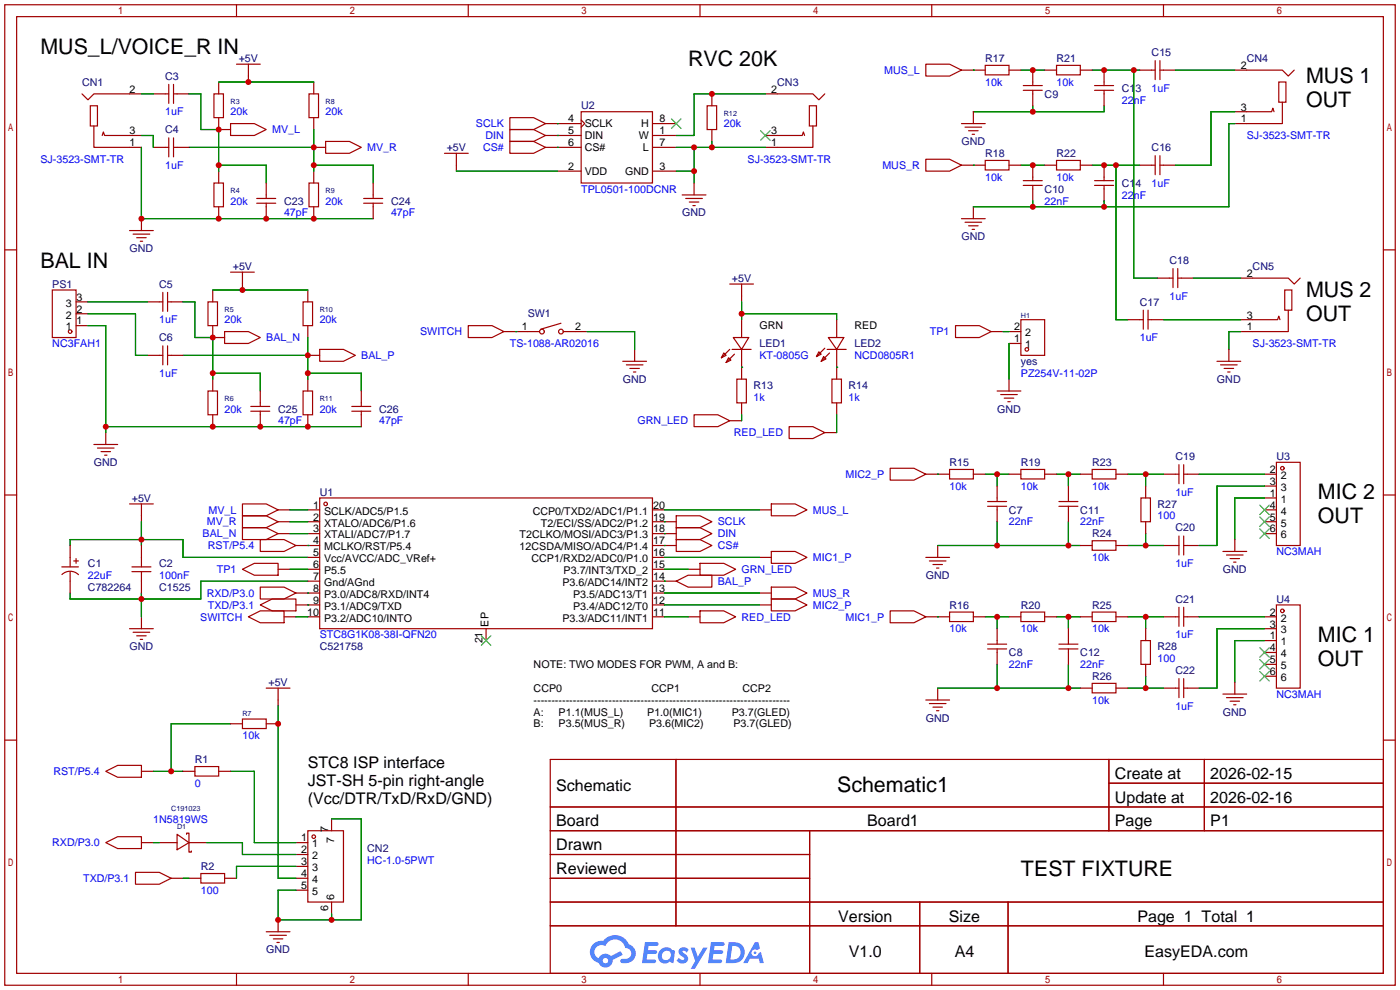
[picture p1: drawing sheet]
<svg xmlns="http://www.w3.org/2000/svg" width="299mm" height="212mm" viewBox="0 0 299 212" stroke-linecap="round" stroke-linejoin="round" font-family="sans-serif">
<g fill="none" stroke="#a10000" stroke-width=".25">
<path d="M1 1h297.2v209.6h-297.2zM3.6 3.6h292.1v204.4h-292.1zM50.5 1v2.6M100.1 1v2.6M149.6 1v2.6M199.1 1v2.6M248.7 1v2.6M1 53.4h2.6M295.7 53.4h2.5M1 105.8h2.6M295.7 105.8h2.5M1 158.2h2.6"/>
<path d="M295.7 158.2h2.5M117.6 162.3h178.1v45.7h-178.1zM117.6 172.5h178.1M117.6 177.5h178.1M144.5 162.3v35.6M173 177.5v30.5M237 162.3v15.2M237 167.4h58.7M257.4 162.3v15.2M117.6 182.6h55.4M117.6 192.8h178.1M117.6 187.7h55.4"/>
<path d="M117.6 197.9h178.1M196.6 192.8v15.2M215.4 192.8v15.2M50.5 208v2.6M100.1 208v2.6M149.6 208v2.6M199.1 208v2.6M248.7 208v2.6"/>
</g>
<g fill="#5487ff">
<path d="M145.3 202.7a1.3 1.3 0 0 1 1.9 .3l-.4 .6a.54 .54 0 0 0-.9-.2l.1 .2a1.34 1.34 0 0 1 .9 1.8 1.47 1.47 0 0 1-2.3-.1l.5-.6 .8 .5a.31 .31 0 0 0 .4-.3 .31 .31 0 0 0-.3-.4 1.12 1.12 0 0 1-.7-1.8z"/>
<path d="M147.6 202.5h.9l.6 2 1.2-2h.9l-2.7 4.6h-.9l1-1.7z"/>
<path d="M137.8 201.4h1.7a1.31 1.31 0 0 1 1.2 .2 .4 .4 0 0 1-.3 .5l-1.8 .1-.1 .9h1.6a.4 .4 0 0 1 .4 .4 .4 .4 0 0 1-.5 .4h-1.6l-.2 1.2h1.4a.46 .46 0 0 1 .5 0 .46 .46 0 0 1 .1 .5l-.4 .2h-2.6z"/>
<path d="M151.9 201.4h1.7a1.32 1.32 0 0 1 1.2 .2 .39 .39 0 0 1-.3 .5l-1.8 .1-.1 .9h1.6a.4 .4 0 0 1 .4 .4 .4 .4 0 0 1-.4 .4h-1.7l-.2 1.2h1.4a.46 .46 0 0 1 .5 0 .46 .46 0 0 1 .1 .5l-.4 .2h-2.6z"/>
<path d="M161.3 201.4h.8l.3 1.3-.6 .4a.75 .75 0 0 0-1.1 .3 .75 .75 0 0 0 .5 1 .75 .75 0 0 0 .9-.7l.5-.2 .6 2.3h-.8l-.3-.9h-1.8l-.5 .9h-1z"/>
<path d="M155.7 201.4l-.6 4.4h1.5a2.27 2.27 0 0 0 2.6-2.2 2.27 2.27 0 0 0-2.7-2.2zM156.5 202.1a1.5 1.5 0 0 1 1.8 1.6 1.5 1.5 0 0 1-1.9 1.4h-.3z"/>
<path d="M141.2 203a1.6 1.6 0 0 0-.3 2.3 1.6 1.6 0 0 0 2.3 .2l.7 .3 .3-2.4-.1-.3-.5-.1a1.58 1.58 0 0 0-2.4 0zM141.8 203.5a.98 .98 0 0 1 1.6 .4 .98 .98 0 0 1-1.1 1.3 .94 .94 0 0 1-.9-.7 .94 .94 0 0 1 .4-1z"/>
<path d="M126.8 201.8a2.37 2.37 0 0 0 1.1 4 1.54 1.54 0 0 0 1.8 1 1.54 1.54 0 0 0 1.2-1.6l2.2-1.1-.5-.8-2 1a1.57 1.57 0 0 0-2.7 .5 1.5 1.5 0 0 1-.7-2.1 1.5 1.5 0 0 1 2.2-.5 2.23 2.23 0 0 1 2.3-1.4 2.23 2.23 0 0 1 2 1.8 1.16 1.16 0 0 1 1.2 1.1 1.16 1.16 0 0 1-1.1 1.2h-.7a.47 .47 0 0 0-.5 .4 .47 .47 0 0 0 .4 .5 2.17 2.17 0 0 0 2.5-.9 2.17 2.17 0 0 0-.3-2.7l-.8-.4a3.2 3.2 0 0 0-5.5-.7l-1.1 .1zM128.8 205.3a.6 .6 0 0 1 1.2 0 .6 .6 0 0 1-1.2 0z"/>
<circle cx="161.4" cy="203.6" r=".28"/>
</g>
<g fill="none" stroke="#a10000" stroke-width=".25">
<path d="M36.1 18v4.1M37.1 18v4.1M46.7 17.5v2.6M50.5 13.7h5.1M53.1 13.7v3.8M67.1 17.5v2.6M197.9 13.7h5l2.6 1.3-2.6 1.3h-5zM205.5 15h5.1M210.6 14h5v2h-5zM215.6 15h2.6M218.7 19.3h4.1M218.7 18.3h4.1"/>
<path d="M220.7 15v3.3M220.7 19.3v3.3M223.3 15h2.5M225.8 14h5.1v2h-5.1zM230.9 15h2.5M233.9 19.3h4.1M233.9 18.3h4.1M236 15v3.3M236 19.3v3.3M243.6 15h3.3M246.9 13v4M247.9 15h3.3"/>
<path d="M247.9 13v4M263.9 15h10.2l1.2 1.3 1.3-1.3M273.3 17.5h1.5v4.3h-1.5zM17.5 20.1l1.3 1.2 1.3-1.2h10.1M19.3 22.6h1.5v4.3h-1.5zM20.1 26.9v4.6h10.1M21.8 29l.3-.8 .3 .8h7.8M32.8 31.5h3.3M32.8 20.1h3.3M36.1 29.5v4M37.1 31.5h3.3M37.1 20.1h3.3"/>
<path d="M37.1 29.5v4M45.7 20.1h2.1v5h-2.1zM45.7 39.1h2.1v5.1h-2.1zM46.7 25.1v2.6h2.6M46.7 36.6v2.5M49.3 26.4h5.1l2.5 1.3-2.5 1.3h-5.1zM56.9 39.1v3.3M66 20.1h2.1v5h-2.1zM66 39.1h2.1v5.1h-2.1zM67.1 31.5h2.5M67.1 25.1v2.6M67.1 36.6v2.5"/>
<path d="M69.6 30.2h5.1l2.5 1.3-2.5 1.3h-5.1zM79.8 39.1v3.3M95 32.8h5.1M97.5 32.8v3.8M109 25.1h5l2.6 1.3-2.6 1.3h-5zM109 27.7h5l2.6 1.3-2.6 1.2h-5zM109 30.2h5l2.6 1.3-2.6 1.3h-5zM116.6 29h7.6M116.6 26.4h7.6M116.6 31.5h7.6M119.1 36.6h5.1M124.2 23.9h15.2v15.2h-15.2z"/>
<path d="M124.2 25.7l.8 .7-.8 .8M139.4 29h5.1M139.4 36.6h5.1M139.4 26.4h5.1M139.4 31.5h5.1M148.3 39.1v2.6M151.1 22.6h2.1v5.1h-2.1zM152.1 20.1v2.5M152.1 27.7v2.5M163.6 29h7.8l.3-.8 .3 .8M163.6 20.1h10.1l1.3 1.2 1.3-1.2M173 22.6h1.5v4.3h-1.5z"/>
<path d="M173.7 26.9v4.6h-10.1M197.9 34h5l2.6 1.3-2.6 1.3h-5zM205.5 26.4h5.1M205.5 35.3h5.1M206.2 27.2h3.6M207 27.9h2M207.8 28.7h.5M208 23.9v2.5M210.6 34.3h5v2h-5zM215.6 35.3h2.6M218.7 39.6h4.1M218.7 38.6h4.1"/>
<path d="M220.7 35.3v3.3M220.7 39.6v3.3M223.3 35.3h2.5M225.8 34.3h5.1v2h-5.1zM230.9 35.3h2.5M233.9 39.6h4.1M233.9 38.6h4.1M236 35.3v3.3M236 39.6v3.3M243.6 35.3h3.3M246.9 33.3v4M247.9 35.3h3.3"/>
<path d="M247.9 33.3v4M263.9 23.9h7.9l.2-.8 .3 .8M274.1 21.8v4.6h-10.2M27.7 49.3h5.1M28.4 50h3.6M29.2 50.8h2M30 51.6h.5M30.2 46.7v2.6M46.7 44.2v2.5M49.3 58.2h5.1M51.8 58.2v3.8M54.9 42.4h4"/>
<path d="M54.9 43.4h4M56.9 43.4v3.3M67.1 44.2v2.5M77.7 42.4h4.1M77.7 43.4h4.1M79.8 43.4v3.3M145.8 41.7h5.1M146.6 42.4h3.5M147.3 43.2h2.1M148.1 43.9h.5M205.5 46.7h5.1M206.2 47.5h3.6"/>
<path d="M207 48.3h2M207.8 49h.5M208 44.2v2.5M247.4 59.4h3.3M250.7 57.4v4.1M251.7 59.4h3.3M251.7 57.4v4.1M265.2 59.4h10.1l1.3 1.3 1.3-1.3M11.2 62h5.1v10.1h-5.1zM16.3 69.6h2.5M16.3 67.1h2.5M16.3 64.5h2.5"/>
<path d="M31.5 64.5h3.3M31.5 75.9h3.3M34.8 62.5v4M34.8 73.9v4.1M35.8 64.5h3.3M35.8 62.5v4M35.8 73.9v4.1M35.8 75.9h3.3M44.4 64.5h2.1v5.1h-2.1zM45.5 62v2.5M45.5 69.6v2.5h2.5M48 70.9h5.1l2.5 1.2-2.5 1.3h-5.1z"/>
<path d="M64.8 64.5h2v5.1h-2zM65.8 62v2.5M65.8 69.6v2.5M65.8 75.9h2.5M68.3 74.7h5.1l2.5 1.2-2.5 1.3h-5.1zM100.1 69.6h5.1l2.5 1.3-2.5 1.2h-5.1zM107.7 70.9h7.6M119.9 69.1l-4.3 1.3M120.4 70.9h5.1M133.1 77.2h5.1M133.9 78h3.5M134.6 78.7h2.1"/>
<path d="M135.4 79.5h.5M135.6 74.7v2.5M154.7 75.4l.5 .5-1 .6zM155.7 76.5l.5 .5-1 .5zM156 74.7l-1.8 1.8M156 60.7h5M156.5 74.7h4M156.7 72.1h3.3l-1.5 2.6zM157 75.7l-1.8 1.8M158.5 60.7v3.8M158.5 68.3v3.8M158.5 74.7v6.3"/>
<path d="M175 75.2l.5 .5-1 .5zM176 76.2l.5 .5-1 .5zM176.3 74.4l-1.8 1.8M176.8 74.7h4M177 72.1h3.3l-1.5 2.6zM177.3 75.4l-1.8 1.8M178.8 68.3v3.8M178.8 74.7v6.3M204.2 69.6h5.1l2.5 1.3-2.5 1.2h-5.1zM211.8 70.9h2.6M215.6 70.9h2.6M215.6 73.4h2.6"/>
<path d="M218.2 68.3h5.1v7.6h-5.1zM241 68.3h3.3M244.3 66.3v4.1M245.4 68.3h3.3M245.4 66.3v4.1M260.1 77.2h5.1M260.9 78h3.5M261.6 78.7h2.1M262.4 79.5h.5M262.6 74.7v2.5M265.2 68.3h7.8l.3-.7 .3 .7M274.6 62h1.5v4.3h-1.5z"/>
<path d="M275.3 66.3v4.6h-10.1M20.1 95h5M20.8 95.8h3.6M21.6 96.5h2M22.4 97.3h.5M22.6 92.5v2.5M44.4 83.6h2.1v5h-2.1zM45.5 81v2.6M45.5 88.6v2.6M53.6 87.9h4.1M53.6 86.9h4.1M55.6 83.6v3.3"/>
<path d="M55.6 87.9v3.3M64.8 83.6h2v5h-2zM65.8 81v2.6M65.8 88.6v2.6M75.2 87.9h4M75.2 86.9h4M77.2 83.6v3.3M77.2 87.9v3.3M148.3 88.6h5.1l2.6 1.3-2.6 1.3h-5.1zM156 89.9h2.5M157.5 81h2v5.1h-2zM158.5 86.1v2.5"/>
<path d="M168.7 91.2h5l2.6 1.3-2.6 1.2h-5zM176.3 92.5h2.5M177.8 81h2v5.1h-2zM178.8 86.1v2.5M213.1 83.6h5.1M213.9 84.3h3.5M214.6 85.1h2.1M215.4 85.9h.5M215.6 81v2.6M252 99.3v4.1M253 99.3v4.1M272.8 98.8h5.1v17.8h-5.1z"/>
<path d="M15 116.6v4.6M15.7 119.9h1.1M16.3 119.4v1M27.7 107.7h5.1M30.2 107.7v3.8M30.2 116.6v4.6M51.8 107.7h5.1l2.5 1.3-2.5 1.2h-5.1zM51.8 110.2h5.1l2.5 1.3-2.5 1.3h-5.1zM51.8 112.8h5.1l2.5 1.2-2.5 1.3h-5.1zM55.6 115.3h5.1l2.5 1.3-2.5 1.3h-5.1zM59.4 109h2.6M59.4 111.5h2.6"/>
<path d="M59.4 114h2.6M63.2 116.6h5.1M65.8 109h2.5M65.8 111.5h2.5M65.8 114h2.5M65.8 119.1h2.5M68.3 106.4h71.1v28h-71.1zM139.4 109h2.6M139.4 111.5h5.1M139.4 114h5.1M139.4 116.6h5.1M139.4 119.1h2.6"/>
<path d="M144.5 110.2h5.1l2.5 1.3-2.5 1.3h-5.1zM144.5 112.8h5.1l2.5 1.2-2.5 1.3h-5.1zM144.5 115.3h5.1l2.5 1.3-2.5 1.3h-5.1zM162.3 109h2.5M162.3 119.1h2.5M164.8 107.7h5.1l2.6 1.3-2.6 1.2h-5.1zM164.8 117.9h5.1l2.6 1.2-2.6 1.3h-5.1zM190.2 100.1h5.1l2.6 1.2-2.6 1.3h-5.1zM197.9 119.1h5M197.9 101.3h5M198.6 119.9h3.6M200.4 116.6v2.5"/>
<path d="M202.9 100.3h5.1v2.1h-5.1zM208 101.3h2.6M211.1 108.2h4M211.1 107.2h4M213.1 103.9v3.3M213.1 108.2v3.3M215.6 101.3h2.6M218.2 100.3h5.1v2.1h-5.1zM223.3 101.3h2.5M226.3 108.2h4.1M226.3 107.2h4.1M228.3 103.9v3.3"/>
<path d="M228.3 108.2v3.3M230.9 116.6h2.5M230.9 101.3h2.5M233.4 100.3h5.1v2.1h-5.1zM233.4 115.6h5.1v2h-5.1zM238.5 116.6h2.5M238.5 101.3h2.5M243.8 106.4h2.1v5.1h-2.1zM244.9 103.9v2.5M244.9 111.5v2.5M248.7 116.6h3.3M248.7 101.3h3.3"/>
<path d="M252 114.6v4M253 116.6h3.3M253 101.3h3.3M253 114.6v4M261.4 117.9h5M262.1 118.6h3.6M262.9 119.4h2M263.9 115.3v2.6M270.3 109h2.5M270.3 111.5h2.5M270.3 114h2.5M270.3 106.4h2.5"/>
<path d="M270.3 101.3h2.5M270.3 103.9h2.5M13.2 121.2h3.6M13.2 122.8a2.54 2.54 0 0 1 3.6 0M15 122.2v4.5M27.7 134.4h5.1M28.2 121.2h4.1M28.2 122.2h4.1M28.4 135.1h3.6M29.2 135.9h2M30 136.7h.5M30.2 122.2v4.5"/>
<path d="M30.2 131.8v2.6M51.8 121.7l2.6-1.3h5v2.5h-5zM53.1 131.8l2.5-1.2h5.1v2.5h-5.1zM55.6 129.3l2.6-1.3h5v2.6h-5zM55.6 125.5h5.1l2.5 1.2-2.5 1.3h-5.1zM59.4 121.7h2.6M60.7 131.8h2.5M63.2 126.7h5.1M63.2 129.3h5.1M65.8 121.7h2.5M65.8 124.2h2.5M65.8 131.8h2.5"/>
<path d="M103.9 134.4v2.5M139.4 121.7h2.6M139.4 124.2h5.1M139.4 126.7h2.6M139.4 129.3h2.6M139.4 131.8h2.6M144.5 124.2l2.6-1.3h5v2.6h-5zM147.1 121.7h2.5M147.1 131.8h2.5M149.6 120.4h5.1l2.5 1.3-2.5 1.2h-5.1zM149.6 130.6h5.1l2.5 1.2-2.5 1.3h-5.1zM162.3 126.7h2.5"/>
<path d="M162.3 129.3h2.5M164.8 128h5.1l2.6 1.3-2.6 1.3h-5.1zM164.8 125.5h5.1l2.6 1.2-2.6 1.3h-5.1zM190.2 130.6h5.1l2.6 1.2-2.6 1.3h-5.1zM197.9 131.8h5M199.4 120.6h2M200.2 121.4h.5M202.9 130.8h5.1v2h-5.1zM208 131.8h2.6M211.1 138.7h4M211.1 137.7h4M213.1 134.4v3.3"/>
<path d="M213.1 138.7v3.3M215.6 131.8h2.6M218.2 130.8h5.1v2h-5.1zM223.3 131.8h2.5M226.3 138.7h4.1M226.3 137.7h4.1M228.3 134.4v3.3M228.3 138.7v3.3M230.9 131.8h2.5M233.4 130.8h5.1v2h-5.1zM238.5 131.8h2.5M243.8 136.9h2.1v5.1h-2.1z"/>
<path d="M244.9 134.4v2.5M248.7 131.8h3.3M252 129.8v4.1M253 131.8h3.3M253 129.8v4.1M263.7 120.1h.5M270.3 134.4h2.5M270.3 131.8h2.5M270.3 136.9h2.5M270.3 139.4h2.5M272.8 129.3h5.1v17.8h-5.1zM49.3 154.7h2.5"/>
<path d="M51.8 153.7h5.1v2h-5.1zM56.9 147.1h5.1M56.9 154.7h2.5M59.4 147.1v3.8M197.9 149.6h5M198.6 150.4h3.6M199.4 151.1h2M200.2 151.9h.5M200.4 147.1v2.5M230.9 147.1h2.5M233.4 146.1h5.1v2h-5.1zM238.5 147.1h2.5"/>
<path d="M244.9 142v2.5M248.7 147.1h3.3M252 145v4.1M253 147.1h3.3M253 145v4.1M261.4 148.3h5M262.1 149.1h3.6M262.9 149.9h2M263.7 150.6h.5M263.9 145.8v2.5M270.3 142h2.5M270.3 144.5h2.5"/>
<path d="M22.6 164.8l2.5-1.2h5.1v2.5h-5.1zM30.2 164.8h2.6M37.8 178.3l2.6 1.8-2.6 1.5zM39.1 164.8h2.6M39.9 178.3v-.2h.5v2M41.7 163.8h5v2.1h-5zM46.7 164.8h2.6M65.8 177.5h7.6v15.3h-7.6zM70.9 175v2.5M22.6 180.1l2.5-1.3h5.1v2.6h-5.1zM29 186.4h5l2.6 1.3-2.6 1.3h-5zM30.2 180.1h2.6"/>
<path d="M34 180.1h3.8M36.6 187.7h2.5M40.4 180.1v2h.5v-.2M40.4 180.1h3.8M40.4 187.7h2.5M42.9 186.7h5.1v2h-5.1zM48 187.7h2.5M56.9 199.1h5.1M57.7 199.9h3.5M59.4 196.6v2.5M63.2 180.1h2.6M63.2 187.7h2.6"/>
<path d="M63.2 182.6h2.6M63.2 185.2h2.6M63.2 190.2h2.6M70.9 192.8v2.5M58.4 200.7h2.1M59.2 201.4h.5"/>
<circle cx="15" cy="70.9" r=".38"/>
<circle cx="115.8" cy="70.9" r=".51"/>
<circle cx="119.9" cy="70.9" r=".51"/>
<circle cx="219.5" cy="74.7" r=".38"/>
<circle cx="69.6" cy="107.7" r=".38"/>
<circle cx="274.1" cy="100.1" r=".38"/>
<circle cx="274.1" cy="130.6" r=".38"/>
<circle cx="67.1" cy="178.8" r=".38"/>
</g>
<g fill="none" stroke="#008700" stroke-width=".25">
<path d="M46.7 17.5h20.4M208 15h.1M218.2 15h5.1M233.4 15h10.2M242.3 15v44.4h5.1M251.2 15h12.7M30.2 31.5v15.2h49.6M30.2 20.1h2.6M30.2 29h2.6v2.5M40.4 20.1h2.5v7.6h3.8v8.9M40.4 31.5h26.7M46.7 35.3h10.2v3.8"/>
<path d="M67.1 35.3h12.7v3.8M67.1 27.7v8.9M97.5 36.6h21.6M119.1 26.4h.1M119.1 29h.1M119.1 31.5h.1M144.5 31.5h19.1M144.5 36.6h3.8M148.3 31.5v7.6M152.1 30.2v1.3M163.6 20.1h-15.3v8.9h-3.8M208 35.3h.1"/>
<path d="M218.2 35.3h5.1M220.7 22.6v1.3M233.4 35.3h10.2M236 22.6v1.3h-28M238.5 35.3v33h2.5M263.9 23.9h-5.1v11.4h-7.6M263.9 26.4h-1.3v17.8h-54.6M220.7 42.9v1.3M236 42.9v1.3M255 59.4h10.2M18.8 69.6h3.8v22.9M18.8 67.1h10.2v8.8h2.5"/>
<path d="M18.8 64.5h12.7M39.1 75.9h26.7M39.1 64.5h2.6v7.6h3.8v8.9M45.5 62h20.3M45.5 79.8h10.1v3.8M65.8 79.8h11.4v3.8M65.8 72.1v8.9M110.2 70.9h.1M125.5 70.9h10.1v3.8M158.5 78.5h.1M158.5 67.1h20.3v1.2M158.5 64.5v3.8"/>
<path d="M178.8 78.5h.1M214.4 70.9h1.2M215.6 73.4v7.6M248.7 68.3h16.5M265.2 70.9h-2.6v3.8M22.6 91.2h54.6M158.5 88.6v1.3M178.8 88.6v3.9M15 116.6v-1.3h24.1v3.8h26.7M30.2 111.5v5.1M62 109h3.8M62 111.5h3.8"/>
<path d="M62 114h3.8M65.8 116.6h.1M142 111.5h.1M142 114h.1M142 116.6h.1M142 119.1h20.3M142 109h20.3M200.4 101.3h.1M200.4 116.6h30.5M210.6 101.3h5M213.1 101.3v2.6M213.1 111.5v5.1"/>
<path d="M225.8 101.3h5.1M228.3 101.3v2.6M228.3 111.5v5.1M241 101.3h7.7M241 116.6h7.7M244.9 101.3v2.6M244.9 114v2.6M256.3 101.3h14M270.3 106.4h-6.4v8.9M270.3 103.9h-10.2v12.7h-3.8M30.2 126.7v5.1M62 121.7h3.8"/>
<path d="M63.2 131.8h2.6M65.8 129.3h.1M65.8 126.7h.1M65.8 124.2h-22.9v3.8h-27.9v-1.3M142 124.2h.1M142 131.8h5.1M142 129.3h20.3M142 126.7h20.3M142 121.7h5.1M200.4 131.8h.1M210.6 131.8h5M213.1 131.8v2.6"/>
<path d="M225.8 131.8h5.1M228.3 131.8v2.6M241 131.8h7.7M244.9 131.8v2.6M256.3 131.8h14M270.3 136.9h-6.4v8.9M270.3 134.4h-10.2v12.7h-3.8M49.3 154.7h-12.7v10.1M59.4 150.9v36.8h3.8M200.4 147.1h30.5M213.1 142v5.1M228.3 142v5.1"/>
<path d="M241 147.1h7.7M244.9 144.5v2.6M32.8 164.8h6.3M49.3 164.8h5.1v15.3h8.8M70.9 175h6.3v21.6h-17.8v-6.4h3.8M32.8 180.1h1.2M39.1 187.7h1.3M44.2 180.1h7.6v2.5h11.4M63.2 185.2h-12.7v2.5M70.9 195.3v1.3"/>
</g>
<g fill="none" stroke="#3c3" stroke-width=".25">
<path d="M143.5 25.4l2 2M145.5 25.4l-2 2M162.6 27.9l2 2.1M164.6 27.9l-2 2.1M269.2 107.9l2.1 2.1M269.2 110.5l2.1 2M269.2 113l2.1 2.1M271.3 107.9l-2.1 2.1M271.3 110.5l-2.1 2M271.3 113l-2.1 2.1M102.9 135.9l2 2M104.9 135.9l-2 2"/>
<path d="M269.2 138.4l2.1 2.1M271.3 138.4l-2.1 2.1M269.2 141l2.1 2M269.2 143.5l2.1 2M271.3 141l-2.1 2M271.3 143.5l-2.1 2"/>
</g>
<g fill="#c00">
<circle cx="30.2" cy="128" r=".63"/>
<circle cx="30.2" cy="115.3" r=".63"/>
<circle cx="59.4" cy="196.6" r=".63"/>
<circle cx="70.9" cy="196.6" r=".63"/>
<circle cx="59.4" cy="154.7" r=".63"/>
<circle cx="36.6" cy="164.8" r=".63"/>
<circle cx="152.1" cy="20.1" r=".63"/>
<circle cx="152.1" cy="31.5" r=".63"/>
<circle cx="148.3" cy="31.5" r=".63"/>
<circle cx="148.3" cy="36.6" r=".63"/>
<circle cx="220.7" cy="15" r=".63"/>
<circle cx="236" cy="15" r=".63"/>
<circle cx="242.3" cy="15" r=".63"/>
<circle cx="220.7" cy="23.9" r=".63"/>
<circle cx="220.7" cy="35.3" r=".63"/>
<circle cx="30.2" cy="46.7" r=".63"/>
<circle cx="46.7" cy="46.7" r=".63"/>
<circle cx="56.9" cy="46.7" r=".63"/>
<circle cx="67.1" cy="46.7" r=".63"/>
<circle cx="53.1" cy="17.5" r=".63"/>
<circle cx="67.1" cy="31.5" r=".63"/>
<circle cx="67.1" cy="35.3" r=".63"/>
<circle cx="46.7" cy="27.7" r=".63"/>
<circle cx="46.7" cy="35.3" r=".63"/>
<circle cx="236" cy="35.3" r=".63"/>
<circle cx="238.5" cy="35.3" r=".63"/>
<circle cx="213.1" cy="101.3" r=".63"/>
<circle cx="228.3" cy="101.3" r=".63"/>
<circle cx="22.6" cy="91.2" r=".63"/>
<circle cx="45.5" cy="91.2" r=".63"/>
<circle cx="55.6" cy="91.2" r=".63"/>
<circle cx="65.8" cy="91.2" r=".63"/>
<circle cx="51.8" cy="62" r=".63"/>
<circle cx="65.8" cy="75.9" r=".63"/>
<circle cx="65.8" cy="79.8" r=".63"/>
<circle cx="45.5" cy="72.1" r=".63"/>
<circle cx="45.5" cy="79.8" r=".63"/>
<circle cx="244.9" cy="101.3" r=".63"/>
<circle cx="244.9" cy="116.6" r=".63"/>
<circle cx="213.1" cy="131.8" r=".63"/>
<circle cx="228.3" cy="131.8" r=".63"/>
<circle cx="228.3" cy="147.1" r=".63"/>
<circle cx="213.1" cy="147.1" r=".63"/>
<circle cx="244.9" cy="131.8" r=".63"/>
<circle cx="244.9" cy="147.1" r=".63"/>
<circle cx="213.1" cy="116.6" r=".63"/>
<circle cx="228.3" cy="116.6" r=".63"/>
<circle cx="236" cy="44.2" r=".63"/>
<circle cx="220.7" cy="44.2" r=".63"/>
<circle cx="158.5" cy="67.1" r=".63"/>
</g>
<g font-size="4.6">
<text x="8.6" y="11.5">MUS_L/VOICE_R IN</text>
<text x="147.1" y="14">RVC 20K</text>
<text x="279.1" y="17.8">MUS 1</text>
<text x="279.1" y="22.9">OUT</text>
<text x="8.6" y="57.2">BAL IN</text>
<text x="279.1" y="63.6">MUS 2</text>
<text x="279.1" y="68.6">OUT</text>
<text x="281.7" y="106.7">MIC 2</text>
<text x="281.7" y="111.8">OUT</text>
<text x="281.7" y="137.2">MIC 1</text>
<text x="281.7" y="142.3">OUT</text>
<text x="178.9" y="169.3">Schematic1</text>
<text x="218.2" y="187.1">TEST FIXTURE</text>
</g>
<g font-size="3.4">
<text x="65.8" y="164.1">STC8 ISP interface</text>
<text x="65.8" y="167.9">JST-SH 5-pin right-angle</text>
<text x="238.3" y="166.5">Create at</text>
<text x="258.7" y="166.5">2026-02-15</text>
<text x="65.8" y="171.7">(Vcc/DTR/TxD/RxD/GND)</text>
<text x="118.9" y="169">Schematic</text>
<text x="238.3" y="171.6">Update at</text>
<text x="258.7" y="171.6">2026-02-16</text>
<text x="118.9" y="176.6">Board</text>
<text x="185.3" y="176.6">Board1</text>
<text x="238.3" y="176.6">Page</text>
<text x="258.7" y="176.6">P1</text>
<text x="118.9" y="181.7">Drawn</text>
<text x="118.9" y="186.8">Reviewed</text>
<text x="179.1" y="197">Version</text>
<text x="202.8" y="197">Size</text>
<text x="243.1" y="197">Page 1 Total 1</text>
<text x="181.4" y="204.6">V1.0</text>
<text x="204" y="204.6">A4</text>
<text x="244.6" y="204.6">EasyEDA.com</text>
</g>
<g font-size="2.3" fill="#000080">
<text x="246.1" y="12">C15</text>
<text x="35.3" y="17">C3</text>
<text x="51" y="13.2">+5V</text>
<text x="210.6" y="13.2">R17</text>
<text x="225.8" y="13.2">R21</text>
<text x="266.4" y="13.2">CN4</text>
<text x="17.5" y="18.3">CN1</text>
<text x="124.2" y="23.4">U2</text>
<text x="166.1" y="18.3">CN3</text>
<text x="223.3" y="20.9">C9</text>
<text x="239.8" y="19.6">C13</text>
<text x="35.3" y="28.5">C4</text>
<text x="95.5" y="32.3">+5V</text>
<text x="205.5" y="31">GND</text>
<text x="210.6" y="33.6">R18</text>
<text x="225.8" y="33.6">R22</text>
<text x="246.1" y="32.3">C16</text>
<text x="223.3" y="41.2">C10</text>
<text x="239.8" y="39.9">C14</text>
<text x="60.7" y="43.7">C23</text>
<text x="83.6" y="43.7">C24</text>
<text x="145.8" y="46.3">GND</text>
<text x="27.7" y="53.9">GND</text>
<text x="205.5" y="51.3">GND</text>
<text x="49.7" y="57.7">+5V</text>
<text x="249.9" y="56.4">C18</text>
<text x="267.7" y="57.7">CN5</text>
<text x="11.2" y="61.5">PS1</text>
<text x="34" y="61.5">C5</text>
<text x="156.4" y="60.2">+5V</text>
<text x="243.6" y="65.3">C17</text>
<text x="112.8" y="67.8">SW1</text>
<text x="34" y="72.9">C6</text>
<text x="162.3" y="74.2">LED1</text>
<text x="182.6" y="74.2">LED2</text>
<text x="133.1" y="81.8">GND</text>
<text x="161" y="83.1">R13</text>
<text x="181.4" y="83.1">R14</text>
<text x="218.2" y="78">yes</text>
<text x="260.1" y="81.8">GND</text>
<text x="59.4" y="88.2">C25</text>
<text x="81" y="88.2">C26</text>
<text x="213.1" y="88.2">GND</text>
<text x="20.1" y="99.6">GND</text>
<text x="202.9" y="99.6">R15</text>
<text x="218.2" y="99.6">R19</text>
<text x="233.4" y="99.6">R23</text>
<text x="251.2" y="98.3">C19</text>
<text x="272.8" y="98.3">U3</text>
<text x="28.2" y="107.2">+5V</text>
<text x="68.3" y="105.9">U1</text>
<text x="215.6" y="109.8">C7</text>
<text x="230.9" y="109.8">C11</text>
<text x="247.4" y="108.5">R27</text>
<text x="251.2" y="113.6">C20</text>
<text x="233.4" y="114.8">R24</text>
<text x="18.8" y="121.2">C1</text>
<text x="34" y="121.2">C2</text>
<text x="197.9" y="123.7">GND</text>
<text x="261.4" y="122.5">GND</text>
<text x="18.8" y="126.3">C782264</text>
<text x="34" y="126.3">C1525</text>
<text x="202.9" y="130.1">R16</text>
<text x="218.2" y="130.1">R20</text>
<text x="233.4" y="130.1">R25</text>
<text x="251.2" y="128.8">C21</text>
<text x="272.8" y="128.8">U4</text>
<text x="27.7" y="139">GND</text>
<text x="68.3" y="139">C521758</text>
<text x="215.6" y="140.2">C8</text>
<text x="230.9" y="140.2">C12</text>
<text x="247.4" y="139">R28</text>
<text x="57.4" y="146.6">+5V</text>
<text x="233.4" y="145.3">R26</text>
<text x="251.2" y="144">C22</text>
<text x="197.9" y="154.2">GND</text>
<text x="261.4" y="152.9">GND</text>
<text x="41.7" y="163.1">R1</text>
<text x="42.9" y="186">R2</text>
<text x="78.5" y="182.1">CN2</text>
<text x="56.9" y="203.7">GND</text>
</g>
<g font-size="2.3" fill="#00f">
<text x="189" y="15.8">MUS_L</text>
<text x="210.6" y="18.3">10k</text>
<text x="225.8" y="18.3">10k</text>
<text x="239.8" y="22.1">22nF</text>
<text x="246.1" y="19.6">1uF</text>
<text x="35.3" y="24.7">1uF</text>
<text x="49.3" y="24.7">20k</text>
<text x="58.2" y="28.5">MV_L</text>
<text x="69.6" y="24.7">20k</text>
<text x="101.7" y="27.2">SCLK</text>
<text x="103.8" y="29.7">DIN</text>
<text x="154.7" y="27.2">20k</text>
<text x="266.4" y="29.7">SJ-3523-SMT-TR</text>
<text x="8.6" y="34.8">SJ-3523-SMT-TR</text>
<text x="78.5" y="32.3">MV_R</text>
<text x="103.2" y="32.3">CS#</text>
<text x="159.8" y="34.8">SJ-3523-SMT-TR</text>
<text x="35.3" y="36.1">1uF</text>
<text x="124.2" y="41.2">TPL0501-100DCNR</text>
<text x="188.6" y="36.1">MUS_R</text>
<text x="210.6" y="38.6">10k</text>
<text x="225.8" y="38.6">10k</text>
<text x="246.1" y="39.9">1uF</text>
<text x="49.3" y="43.7">20k</text>
<text x="60.7" y="46.3">47pF</text>
<text x="69.6" y="43.7">20k</text>
<text x="83.6" y="46.3">47pF</text>
<text x="223.3" y="43.7">22nF</text>
<text x="239.8" y="42.4">22nF</text>
<text x="249.9" y="64">1uF</text>
<text x="34" y="69.1">1uF</text>
<text x="48" y="69.1">20k</text>
<text x="68.3" y="69.1">20k</text>
<text x="89.8" y="71.7">SWITCH</text>
<text x="198.8" y="71.7">TP1</text>
<text x="11.2" y="74.2">NC3FAH1</text>
<text x="56.9" y="72.9">BAL_N</text>
<text x="77.2" y="76.7">BAL_P</text>
<text x="109" y="74.2">TS-1088-AR02016</text>
<text x="162.3" y="76.7">KT-0805G</text>
<text x="182.6" y="76.7">NCD0805R1</text>
<text x="243.6" y="72.9">1uF</text>
<text x="267.7" y="74.2">SJ-3523-SMT-TR</text>
<text x="34" y="80.5">1uF</text>
<text x="218.2" y="80.5">PZ254V-11-02P</text>
<text x="48" y="88.2">20k</text>
<text x="68.3" y="88.2">20k</text>
<text x="161" y="85.6">1k</text>
<text x="181.4" y="85.6">1k</text>
<text x="59.4" y="90.7">47pF</text>
<text x="81" y="90.7">47pF</text>
<text x="136.3" y="90.7">GRN_LED</text>
<text x="156.8" y="93.2">RED_LED</text>
<text x="180.7" y="102.1">MIC2_P</text>
<text x="202.9" y="104.7">10k</text>
<text x="218.2" y="104.7">10k</text>
<text x="233.4" y="104.7">10k</text>
<text x="251.2" y="105.9">1uF</text>
<text x="44.2" y="112.3">MV_R</text>
<text x="44.6" y="109.8">MV_L</text>
<text x="153.4" y="112.3">SCLK</text>
<text x="173.7" y="109.8">MUS_L</text>
<text x="215.6" y="112.3">22nF</text>
<text x="230.9" y="112.3">22nF</text>
<text x="247.4" y="111">100</text>
<text x="43.3" y="114.8">BAL_N</text>
<text x="44.4" y="117.4">RST/P5.4</text>
<text x="153.4" y="114.8">DIN</text>
<text x="153.4" y="117.4">CS#</text>
<text x="173.7" y="119.9">MIC1_P</text>
<text x="233.4" y="119.9">10k</text>
<text x="272.8" y="118.6">NC3MAH</text>
<text x="18.8" y="123.7">22uF</text>
<text x="34" y="123.7">100nF</text>
<text x="46.4" y="122.5">TP1</text>
<text x="153.4" y="125">BAL_P</text>
<text x="158.5" y="122.5">GRN_LED</text>
<text x="251.2" y="121.2">1uF</text>
<text x="44.2" y="127.5">RXD/P3.0</text>
<text x="44.4" y="130.1">TXD/P3.1</text>
<text x="173.7" y="130.1">MIC2_P</text>
<text x="173.7" y="127.5">MUS_R</text>
<text x="42.8" y="132.6">SWITCH</text>
<text x="68.3" y="136.4">STC8G1K08-38I-QFN20</text>
<text x="158.5" y="132.6">RED_LED</text>
<text x="180.7" y="132.6">MIC1_P</text>
<text x="202.9" y="135.2">10k</text>
<text x="218.2" y="135.2">10k</text>
<text x="233.4" y="135.2">10k</text>
<text x="251.2" y="136.4">1uF</text>
<text x="215.6" y="142.8">22nF</text>
<text x="230.9" y="142.8">22nF</text>
<text x="247.4" y="141.5">100</text>
<text x="272.8" y="149.1">NC3MAH</text>
<text x="233.4" y="150.4">10k</text>
<text x="251.2" y="151.7">1uF</text>
<text x="51.8" y="158">10k</text>
<text x="11.4" y="165.6">RST/P5.4</text>
<text x="41.7" y="168.2">0</text>
<text x="32.8" y="175.8">1N5819WS</text>
<text x="11.2" y="180.9">RXD/P3.0</text>
<text x="78.5" y="184.7">HC-1.0-5PWT</text>
<text x="17.8" y="188.5">TXD/P3.1</text>
<text x="42.9" y="191">100</text>
</g>
<g font-size="2.3">
<text x="265.2" y="14.7">2</text>
<text x="27.7" y="19.8">2</text>
<text x="164.8" y="19.8">2</text>
<text x="265.2" y="23.6">3</text>
<text x="27.7" y="28.7">3</text>
<text x="121.4" y="26.2">4</text>
<text x="121.4" y="28.7">5</text>
<text x="125" y="27.2">SCLK</text>
<text x="125" y="29.7">DIN</text>
<text x="136.5" y="29.7">W</text>
<text x="137" y="27.2">H</text>
<text x="141" y="28.7">1</text>
<text x="141" y="26.2">8</text>
<text x="164.8" y="28.7">3</text>
<text x="265.2" y="26.2">1</text>
<text x="27.7" y="31.2">1</text>
<text x="121.4" y="31.2">6</text>
<text x="125" y="32.3">CS#</text>
<text x="137.4" y="32.3">L</text>
<text x="141" y="31.2">7</text>
<text x="164.8" y="31.2">1</text>
<text x="121.4" y="36.3">2</text>
<text x="125" y="37.3">VDD</text>
<text x="133.6" y="37.3">GND</text>
<text x="141" y="36.3">3</text>
<text x="266.4" y="59.2">2</text>
<text x="14" y="65.5">3</text>
<text x="16.4" y="64.3">3</text>
<text x="14" y="70.6">1</text>
<text x="14" y="68.1">2</text>
<text x="16.4" y="69.3">1</text>
<text x="16.4" y="66.8">2</text>
<text x="111.5" y="70.6">1</text>
<text x="122.9" y="70.6">2</text>
<text x="162.3" y="70.4">GRN</text>
<text x="182.6" y="70.4">RED</text>
<text x="216.8" y="70.6">2</text>
<text x="219.1" y="71.9">2</text>
<text x="266.4" y="68.1">3</text>
<text x="266.4" y="70.6">1</text>
<text x="216.8" y="73.2">1</text>
<text x="219.1" y="74.4">1</text>
<text x="271.4" y="101.1">2</text>
<text x="271.4" y="106.2">1</text>
<text x="271.4" y="103.6">3</text>
<text x="273.7" y="107.4">1</text>
<text x="273.7" y="102.4">2</text>
<text x="273.7" y="104.9">3</text>
<text x="66.9" y="108.7">1</text>
<text x="66.9" y="111.3">2</text>
<text x="66.9" y="113.8">3</text>
<text x="69.3" y="110">SCLK/ADC5/P1.5</text>
<text x="69.3" y="112.5">XTALO/ADC6/P1.6</text>
<text x="113.8" y="110">CCP0/TXD2/ADC1/P1.1</text>
<text x="115.6" y="112.5">T2/ECI/SS/ADC2/P1.2</text>
<text x="139.6" y="113.8">18</text>
<text x="139.6" y="111.3">19</text>
<text x="139.6" y="108.7">20</text>
<text x="271.4" y="108.7">4</text>
<text x="271.4" y="111.3">5</text>
<text x="271.4" y="113.8">6</text>
<text x="273.7" y="110">4</text>
<text x="273.7" y="112.5">5</text>
<text x="66.9" y="116.3">4</text>
<text x="66.9" y="118.9">5</text>
<text x="69.3" y="115.1">XTALI/ADC7/P1.7</text>
<text x="69.3" y="117.6">MCLKO/RST/P5.4</text>
<text x="111" y="117.6">12CSDA/MISO/ADC4/P1.4</text>
<text x="111" y="115.1">T2CLKO/MOSI/ADC3/P1.3</text>
<text x="139.6" y="118.9">16</text>
<text x="139.6" y="116.3">17</text>
<text x="273.7" y="115.1">6</text>
<text x="66.9" y="121.4">6</text>
<text x="66.9" y="124">7</text>
<text x="69.3" y="120.1">Vcc/AVCC/ADC_VRef+</text>
<text x="69.3" y="122.7">P5.5</text>
<text x="69.3" y="125.2">Gnd/AGnd</text>
<text x="113.6" y="120.1">CCP1/RXD2/ADC0/P1.0</text>
<text x="120.2" y="125.2">P3.6/ADC14/INT2</text>
<text x="120.5" y="122.7">P3.7/INT3/TXD_2</text>
<text x="139.6" y="124">14</text>
<text x="139.6" y="121.4">15</text>
<text x="65.7" y="131.6">10</text>
<text x="66.9" y="126.5">8</text>
<text x="66.9" y="129">9</text>
<text x="69.3" y="127.8">P3.0/ADC8/RXD/INT4</text>
<text x="69.3" y="130.3">P3.1/ADC9/TXD</text>
<text x="122.5" y="130.3">P3.4/ADC12/T0</text>
<text x="122.5" y="127.8">P3.5/ADC13/T1</text>
<text x="139.6" y="131.6">11</text>
<text x="139.6" y="129">12</text>
<text x="139.6" y="126.5">13</text>
<text x="271.4" y="131.6">2</text>
<text x="69.3" y="132.8">P3.2/ADC10/INTO</text>
<text x="103.2" y="137.5" transform="rotate(-90 103.2 137.5)">21</text>
<text x="104.4" y="133.9" transform="rotate(-90 104.4 133.9)">EP</text>
<text x="120.2" y="132.8">P3.3/ADC11/INT1</text>
<text x="271.4" y="136.7">1</text>
<text x="271.4" y="134.1">3</text>
<text x="273.7" y="137.9">1</text>
<text x="273.7" y="132.8">2</text>
<text x="273.7" y="135.4">3</text>
<text x="114" y="142.8">NOTE: TWO MODES FOR PWM, A and B:</text>
<text x="271.4" y="139.2">4</text>
<text x="271.4" y="141.7">5</text>
<text x="273.7" y="140.5">4</text>
<text x="273.7" y="143">5</text>
<text x="114" y="147.9">CCP0</text>
<text x="139.2" y="147.9">CCP1</text>
<text x="158.7" y="147.9">CCP2</text>
<text x="271.4" y="144.3">6</text>
<text x="273.7" y="145.5">6</text>
<text x="114" y="150.4">------------------------------------------------------------------------</text>
<text x="114" y="152.9">A:</text>
<text x="114" y="155.5">B:</text>
<text x="119.4" y="152.9">P1.1(MUS_L)</text>
<text x="119.4" y="155.5">P3.5(MUS_R)</text>
<text x="138.3" y="152.9">P1.0(MIC1)</text>
<text x="138.7" y="155.5">P3.6(MIC2)</text>
<text x="156.4" y="152.9">P3.7(GLED)</text>
<text x="156.8" y="155.5">P3.7(GLED)</text>
<text x="64.4" y="179.8">1</text>
<text x="70.1" y="177.9" transform="rotate(-90 70.1 177.9)">7</text>
<text x="64.4" y="182.4">2</text>
<text x="64.4" y="184.9">3</text>
<text x="66.7" y="181.1">1</text>
<text x="66.7" y="183.6">2</text>
<text x="71.4" y="180.2" transform="rotate(-90 71.4 180.2)">7</text>
<text x="64.4" y="187.5">4</text>
<text x="64.4" y="190">5</text>
<text x="66.7" y="186.2">3</text>
<text x="66.7" y="188.7">4</text>
<text x="66.7" y="191.3">5</text>
<text x="70.1" y="194.7" transform="rotate(-90 70.1 194.7)">6</text>
<text x="71.4" y="192.3" transform="rotate(-90 71.4 192.3)">6</text>
</g>
<g font-size="1.5" fill="#000080">
<text x="49.3" y="22.3">R3</text>
<text x="69.6" y="22.3">R8</text>
<text x="154.7" y="24.8">R12</text>
<text x="49.3" y="41.3">R4</text>
<text x="69.6" y="41.3">R9</text>
<text x="48" y="66.7">R5</text>
<text x="68.3" y="66.7">R10</text>
<text x="218.2" y="68">H1</text>
<text x="48" y="85.8">R6</text>
<text x="68.3" y="85.8">R11</text>
<text x="51.8" y="153.1">R7</text>
<text x="36.6" y="173.4">C191023</text>
<text x="37.8" y="177.2">D1</text>
</g>
</svg>
